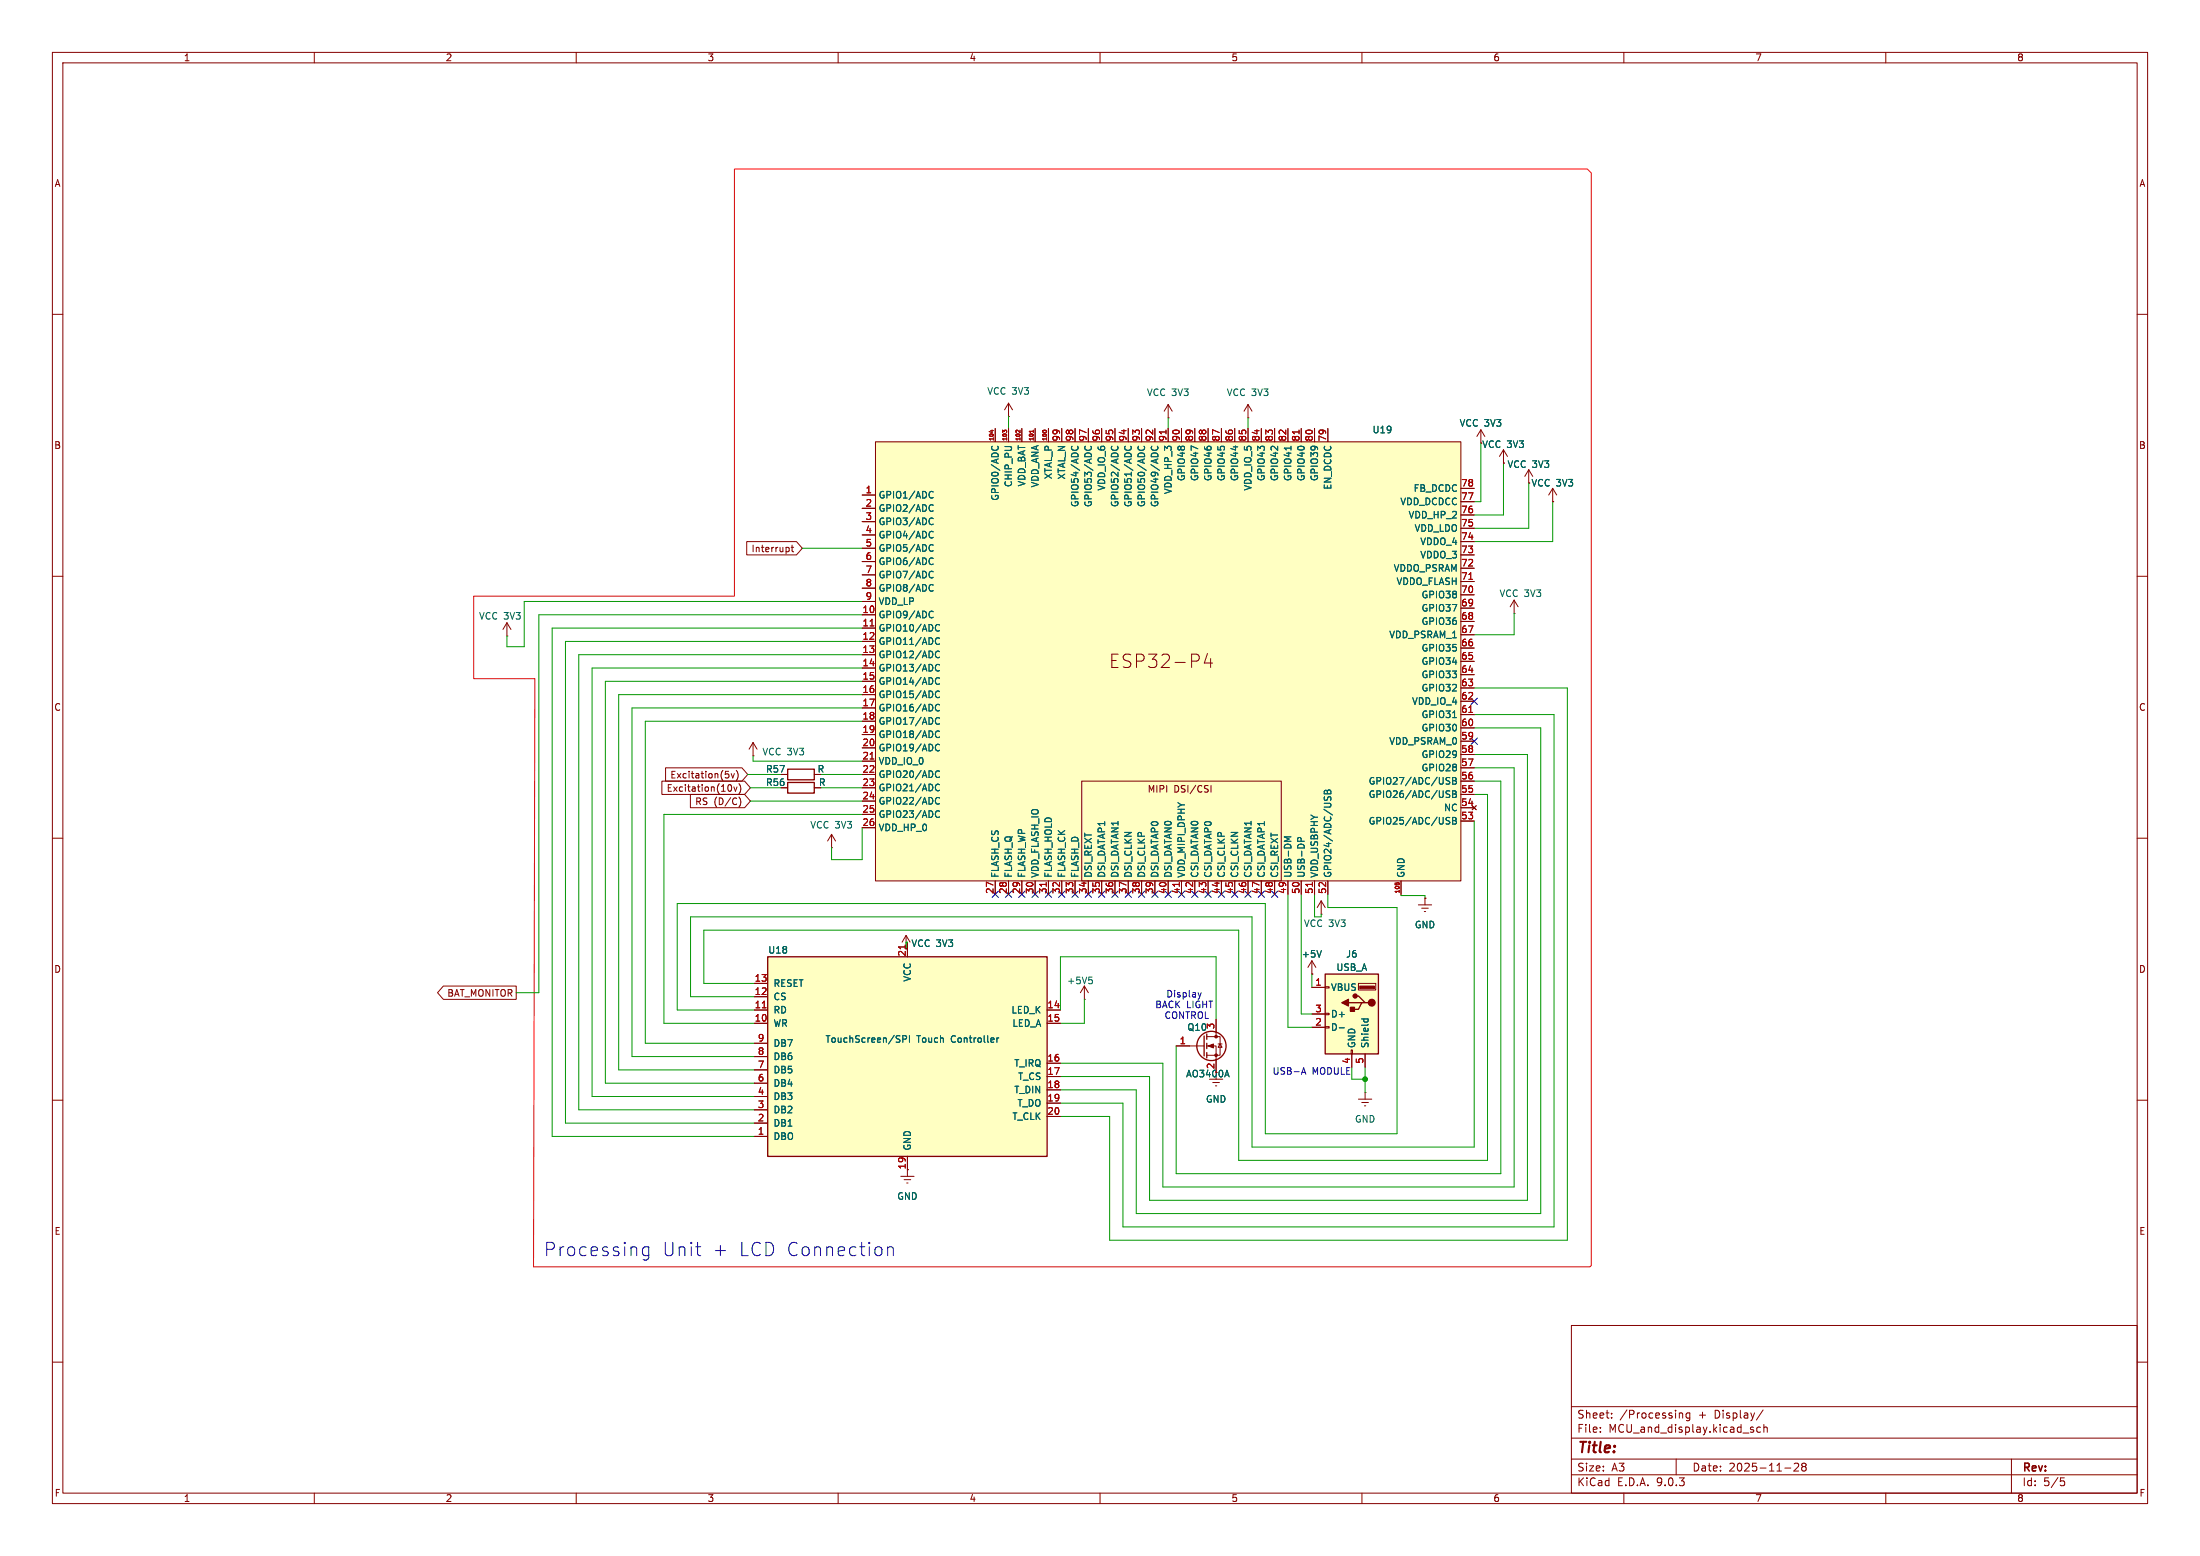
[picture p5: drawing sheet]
<svg xmlns="http://www.w3.org/2000/svg" width="420mm" height="297mm" viewBox="0 0 420 297" stroke-linecap="round" stroke-linejoin="round" font-family="sans-serif">
<g fill="none" stroke="#840000" stroke-width=".19">
<path d="M10 10h400v277h-400zM12 12h396v273h-396zM60 10v2M110 10v2M160 10v2M210 10v2M260 10v2M310 10v2M360 10v2M10 60h2M408 60h2M291.8 89.7l-.7 1.2"/>
<path d="M291.8 89.7l.8 1.2M291.8 89.7v2.5M10 110h2M408 110h2M10 160h2M408 160h2M252.2 174.5h.1M252.2 172l-.7 1.2M252.2 172l.8 1.2M252.2 172v2.5M270.8 172.7h2.5M271.4 173.4h1.3"/>
<path d="M271.9 174h.3M272 171.5h.1M272 171.5v1.2M250.4 185.9h.1M250.4 183.4l.8 1.3M250.4 183.4l-.7 1.3M250.4 183.4v2.5M10 210h2M259.3 209.8h2.6M260 210.4h1.2M260.5 211.1h.2M260.6 208.5h.1"/>
<path d="M260.6 208.5v1.3M408 210h2M300 253h108v32h-108zM10 260h2M300 278.5h108M300 274.5h108M300 268.5h108M305.5 273.2v.2M305.5 272.5v.1M307.7 270.5v.2M307.7 269.8v.1M320 278.5v3"/>
<path d="M320.7 269.8h.5v.9M322.6 269.8l-.4-.1-.3 .3 .1 .6h.6M322.6 269.7v1.2l-.3 .3-.4-.1M334.6 272.9l.2 .2-.2 .3M334.6 272.4l.1 .1M336.1 272.5l-.4-.1-.3 .3 .1 .6h.6M336.6 269.1l-1.3 1.9M336.7 272.5l.2-.1 .4 .1 .1 .9M336.7 271.9v1.5M342.5 279.4l.6-.1 .2 .1 .1 .3-1 1.1h1M344.2 279.9l-.3-.3 .3-.3 .5 .1 .1 .2-.3 .3M344.2 279.9l-.3 .3 .1 .4 .2 .2 .5-.1 .1-.2-.1-.4-.2-.2"/>
<path d="M344.2 279.9h.3M384 278.5v6.5M408 260h2M60 285v2M110 285v2M160 285v2M210 285v2M260 285v2M300 281.5h108M310 285v2M340.7 280.2h1.2M360 285v2"/>
<path d="M393.4 282.1h.7M393.5 282.7h.4l.3 .2-.2 .6-.5 .1"/>
</g>
<path d="M252.3 181.4l-.5 1.3" fill="none" stroke="#006464" stroke-width=".19"/>
<path d="M253 185.9h10.1v15.3h-10.1z" fill="#ffffc2"/>
<path d="M150.4 146.8h5v2h-5zM150.4 149.4h5v2h-5zM253 185.9h10.1v15.3h-10.1zM257.4 191.4h2.6M258.7 190.1h.6l1.3 1.3h.6M260.6 191.4h-.6l-.7 1.3h-1.2" fill="none" stroke="#840000" stroke-width=".25"/>
<g fill="#840000" stroke="#840000" stroke-width=".25">
<path d="M257.8 192.3h.8v.7h-.8z"/>
<path d="M256.2 191.4l1.2-.6v1.2z"/>
<circle cx="261.9" cy="191.4" r=".63"/>
<circle cx="258.7" cy="190.1" r=".38"/>
</g>
<path d="M259.6 188.2h2.8v.5h-2.8z" fill="#840000" stroke="#840000" stroke-width=".19"/>
<g fill="none" stroke="#840000" stroke-width=".19">
<path d="M192.5 79.5h.1M192.5 77l-.7 1.2M192.5 77l.8 1.2M192.5 77v2.5M238.3 79.8h.1M238.3 77.2l-.8 1.3M238.3 77.2l.7 1.3M238.3 77.2v2.6M282.7 82l-.8 1.3M282.7 82l.8 1.3M282.7 82v2.6M287 88.4h.1"/>
<path d="M287 85.9l-.7 1.2M287 85.9l.8 1.2M287 85.9v2.5M296.4 95.8h.1M296.4 93.2l-.7 1.3M296.4 93.2l.8 1.3M296.4 93.2v2.6M96.8 118.9l-.8 1.2M96.8 118.9l.7 1.2M96.8 118.9v2.5M96.8 121.4h.1M143.8 144.3h.1"/>
<path d="M143.8 141.7l-.8 1.3M143.8 141.7l.7 1.3M143.8 141.7v2.6M149.1 147.8h1.3M149.1 150.4h1.3M155.4 147.8h1.3M155.4 150.4h1.3M158.7 159.3l-.7 1.2M158.7 159.3l.8 1.2M158.7 159.3v2.5M158.7 161.8h.1M173 178.6l-.8 1.2"/>
<path d="M173 178.6l.7 1.2M173 178.6v2.5M207 190.8h.1M207 188.2l-.8 1.3M207 188.2l.8 1.3M207 188.2v2.6M250.4 188.5h2.6M250.4 193.5h2.6M250.4 196.1h2.6M253 188.3h.7v.3h-.7zM253 193.4h.7v.3h-.7zM253 196h.7v.2h-.7z"/>
<path d="M259.3 187.7h3.3v1.3h-3.3zM257.9 200.4h.3v.8h-.3zM258.1 201.2v2.5M260.6 201.2v2.5"/>
</g>
<path d="M207.9 186.5h.6M208.3 187l.2 .2v.3l-.2 .3M255.7 196.2h.9M259.9 194.5h1.3M260.4 194.5l-.1 .4M261.1 194.5l.1 .4" fill="none" stroke="#006464" stroke-width=".19"/>
<g fill="#e7352c">
<path d="M216.8 111.4l.4 .3a6.2 6.2 0 0 0 0 8.8 6.2 6.2 0 0 0 8.8 0l.4 .4a6.7 6.7 0 0 1-9.5 0 6.7 6.7 0 0 1-.1-9.5z"/>
<path d="M216.5 114.2l.7-.4 .8-.2a6.3 6.3 0 0 1 5.8 7.7l-.7 .3-1.1-.3a4.4 4.4 0 0 0-4.2-5.8l-.1 .4 .3 .2a4 4 0 0 1 3.5 4.3l-.1 .5a.71 .71 0 0 1-.3 .7 .71 .71 0 0 1-.8 0l-.9-.5 .3-1.1-.3-1.1-.7-.6-.7-.3a2.19 2.19 0 0 1-2-1.4 2.19 2.19 0 0 1 .5-2.4z"/>
<path d="M217.6 112l.5-.3a1.51 1.51 0 0 1 1.9-.3 9 9 0 0 1 6.5 7.4l-.9 1.2h-.8a7.2 7.2 0 0 0-7.2-7.1z"/>
<path d="M220.9 110.5a5.6 5.6 0 0 1 6.2 6.2l-.3 .1a9.7 9.7 0 0 0-6-5.9z"/>
<circle cx="218.1" cy="119.7" r=".87"/>
</g>
<path d="M167.1 84.3h111.8v83.8h-111.8z" fill="#ffffc2"/>
<g fill="none" stroke="#840000" stroke-width=".19">
<path d="M223 79.8h.1M223 77.2v2.6M223 77.2l-.8 1.3M223 77.2l.8 1.3M164.6 94.5h2.5M164.6 97h2.5M164.6 99.6h2.5M167.1 84.3h111.8v83.8h-111.8zM190 81.8v2.5M192.5 81.8v2.5M195.1 81.8v2.5M197.6 81.8v2.5"/>
<path d="M200.2 81.8v2.5M202.7 81.8v2.5M205.2 81.8v2.5M207.8 81.8v2.5M210.3 81.8v2.5M212.9 81.8v2.5M215.4 81.8v2.5M217.9 81.8v2.5M220.5 81.8v2.5M223 81.8v2.5M225.6 81.8v2.5M228.1 81.8v2.5"/>
<path d="M230.6 81.8v2.5M233.2 81.8v2.5M235.7 81.8v2.5M238.3 81.8v2.5M240.8 81.8v2.5M243.3 81.8v2.5M245.9 81.8v2.5M248.4 81.8v2.5M251 81.8v2.5M253.5 81.8v2.5M278.9 93.2h2.5M278.9 95.8h2.5"/>
<path d="M278.9 98.3h2.5M164.6 117.3h2.5M164.6 119.9h2.5M164.6 102.1h2.5M164.6 104.6h2.5M164.6 107.2h2.5M164.6 109.7h2.5M164.6 112.3h2.5M164.6 114.8h2.5M278.9 100.8h2.5M278.9 103.4h2.5M278.9 105.9h2.5"/>
<path d="M278.9 108.5h2.5M278.9 111h2.5M278.9 113.5h2.5M278.9 116.1h2.5M278.9 118.6h2.5M289.1 117.1h.1M289.1 114.6l-.8 1.2M289.1 114.6l.7 1.2M289.1 114.6v2.5M164.6 122.4h2.5M164.6 125h2.5M164.6 127.5h2.5"/>
<path d="M164.6 130h2.5M164.6 132.6h2.5M164.6 135.1h2.5M164.6 137.7h2.5M230.5 124.7l-.6 1.9h1.6M231.1 125.7v1.7M278.9 121.2h2.5M278.9 123.7h2.5M278.9 126.2h2.5M278.9 128.8h2.5M278.9 131.3h2.5M278.9 133.9h2.5"/>
<path d="M278.9 136.4h2.5M278.9 138.9h2.5M164.6 140.2h2.5M164.6 142.7h2.5M164.6 145.3h2.5M164.6 147.8h2.5M164.6 150.4h2.5M164.6 152.9h2.5M164.6 155.4h2.5M164.6 158h2.5M206.5 149.1h38.1v19h-38.1zM231.2 149.9v1.3"/>
<path d="M278.9 141.5h2.5M278.9 144h2.5M278.9 146.6h2.5M278.9 149.1h2.5M278.9 151.6h2.5M278.9 154.2h2.5M278.9 156.7h2.5M281.1 153.8l.7 .8M281.8 153.8l-.7 .8M190 168.1v2.6M192.5 168.1v2.6M195.1 168.1v2.6"/>
<path d="M197.6 168.1v2.6M200.2 168.1v2.6M202.7 168.1v2.6M205.2 168.1v2.6M207.8 168.1v2.6M210.3 168.1v2.6M212.9 168.1v2.6M215.4 168.1v2.6M217.9 168.1v2.6M220.5 168.1v2.6M223 168.1v2.6M225.6 168.1v2.6"/>
<path d="M228.1 168.1v2.6M230.6 168.1v2.6M233.2 168.1v2.6M235.7 168.1v2.6M238.3 168.1v2.6M240.8 168.1v2.6M243.3 168.1v2.6M245.9 168.1v2.6M248.4 168.1v2.6M251 168.1v2.6M253.5 168.1v2.6M267.5 168.1v2.6"/>
<path d="M172 224.5h2.5M172.6 225.2h1.3M173.1 225.8h.3M173.2 223.3v1.2"/>
</g>
<g fill="none" stroke="#006464" stroke-width=".19">
<path d="M177.8 93.8l.3 .1M177.8 96.3l.3 .2M177.8 98.9l.3 .1M178.1 94.9l-.3 .2M178.1 97.5l-.3 .1M189.4 85.2l-.1 .3M190.5 85.2l.1 .3M204.7 85.2l-.2 .3 .2 .3M205.7 85.2l.1 .3-.2 .3M207.2 85.2l-.1 .3 .2 .3M208.2 85.2l.2 .3-.2 .3M212.3 85.2l-.1 .3 .1 .3"/>
<path d="M213.3 85.2l.1 .3-.1 .3M214.8 85.2l-.1 .3 .2 .3M215.9 85.2l.1 .3-.2 .3M217.4 85.2l-.2 .3 .2 .3M218.4 85.2l.1 .3-.2 .3M219.9 85.2l-.1 .3 .2 .3M220.9 85.2l.2 .3-.2 .3M246.5 85.2v.7M177.8 116.7l.3 .1M177.8 101.4l.3 .1M177.8 104l.3 .1M177.8 106.5l.3 .1"/>
<path d="M177.8 109l.3 .2M177.8 111.6l.3 .1M178.1 117.8l-.3 .1M178.1 100l-.3 .1M178.1 102.6l-.3 .1M178.1 105.1l-.3 .1M178.1 107.6l-.3 .2M178.1 110.2l-.3 .1M178.1 112.7l-.3 .1M179.4 119.3l-.4-.1-.3 .2M178.7 120.3l.3 .2 .4-.2M178.7 122.8l.3 .2 .4-.1"/>
<path d="M178.7 125.4l.3 .1 .4-.1M178.7 127.9l.3 .2 .4-.1M178.7 130.4l.3 .2 .4-.1M178.7 133l.3 .2 .4-.2M178.7 135.5l.3 .2 .4-.1M178.7 138.1l.3 .1 .4-.1M179.4 121.9l-.4-.2-.3 .2M179.4 124.4l-.4-.1-.3 .2M179.4 126.9l-.4-.1-.3 .2M179.4 129.5l-.4-.1-.3 .1M179.4 132l-.4-.1-.3 .2M179.4 134.6l-.4-.2-.3 .2"/>
<path d="M179.4 137.1l-.4-.1-.3 .2M179.4 139.6l-.4-.1-.3 .2M277.3 137h.7M178.7 140.6l.3 .2 .4-.1M178.7 143.1l.3 .2 .4-.1M178.7 148.2l.3 .2 .4-.1M178.7 150.8l.3 .1 .4-.1M178.7 153.3l.3 .2 .4-.1M178.7 155.8l.3 .2 .4-.1M179.4 142.2l-.4-.1-.3 .1M179.4 147.3l-.4-.2-.3 .2M179.4 149.8l-.4-.1-.3 .2"/>
<path d="M179.4 152.3l-.4-.1-.3 .2M179.4 154.9l-.4-.1-.3 .1M246.5 159.7h-1.3l.9 .5-.9 .4M252.9 151l.3-.2 .2 .3 .1-.3h.3l.3 .2v.5h-1.3zM252.9 152.1l-.1 .4M253.4 152.5l.1-.3 .3-.1 .3 .2v.3M253.4 151.1v.4M276.3 148.4l.5 .1M276.3 150.9l.5 .1M276.3 149l.4 .1 .1 .3-.3 .3h-.3M276.3 151.6l.4 .1 .1 .3-.3 .2h-.3M276.3 156l.5 .1"/>
<path d="M276.3 156.6l.4 .2 .1 .3-.3 .2h-.3M277.3 148.4h.4l.3 .2-.3 .4 .3 .1v.3l-.2 .3h-.5zM277.3 150.9h.4l.3 .3-.3 .4 .3 .1v.3l-.2 .2h-.5zM277.3 156h.4l.3 .3-.3 .3 .3 .2v.3l-.2 .2h-.5zM277.3 151.6h.4M277.3 149h.4M277.3 156.6h.4M247.7 160.6v-.5l.3-.2 .3 .1 .1 .6"/>
</g>
<g fill="none" stroke="#a90000" stroke-width=".19">
<path d="M189.1 82.2h.5M189.4 82.1v.4M191.7 82.4l-.3-.3v.5M191.7 82.3l.2-.2 .3 .2M194.7 82.1v.5l-.4-.4-.3 .1M197.3 82.1v.4M197.3 82.3h-.8l.1 .1M199.1 82.2l.2-.1 .5 .1M222.6 82.1v.7M248 82.1v.7M166.1 119.5h.7M280.4 110.6h.7"/>
<path d="M280.4 136h.7M166.1 144.9h.7M199.7 168.5v.7M225.1 168.5v.7M250.5 168.5v.7M266.3 168.5v.4M266.6 168.6l.2-.1 .3 .1"/>
</g>
<path d="M146.6 182.6h53.3v38.1h-53.3z" fill="#ffffc2"/>
<g fill="none" stroke="#840000" stroke-width=".25">
<path d="M146.6 182.6h53.3v38.1h-53.3zM229.9 197.7v3.8M230.4 197.4v1M230.4 199.1v1.1M230.4 200.9v1"/>
<circle cx="231.3" cy="199.6" r="2.79"/>
</g>
<g fill="none" stroke="#840000" stroke-width=".19">
<path d="M164.6 94.5h2.5M164.6 97h2.5M164.6 99.6h2.5M190 81.8v2.5M192.5 81.8v2.5M195.1 81.8v2.5M197.6 81.8v2.5M200.2 81.8v2.5M202.7 81.8v2.5M205.2 81.8v2.5M207.8 81.8v2.5M210.3 81.8v2.5"/>
<path d="M212.9 81.8v2.5M215.4 81.8v2.5M217.9 81.8v2.5M220.5 81.8v2.5M223 81.8v2.5M225.6 81.8v2.5M228.1 81.8v2.5M230.6 81.8v2.5M233.2 81.8v2.5M235.7 81.8v2.5M238.3 81.8v2.5M240.8 81.8v2.5"/>
<path d="M243.3 81.8v2.5M245.9 81.8v2.5M248.4 81.8v2.5M251 81.8v2.5M253.5 81.8v2.5M278.9 93.2h2.5M278.9 95.8h2.5M278.9 98.3h2.5M287 88.4h.1M296.4 95.8h.1M142.6 103.4h9.5l1.1 1.2-1.1 1.3h-9.5zM150.4 104.5l.3 .2v.4l-.3 .2"/>
<path d="M151 104.5h.5M151.2 104v1.1l.3 .2M164.6 117.3h2.5M164.6 119.9h2.5M164.6 102.1h2.5M164.6 104.6h2.5M164.6 107.2h2.5M164.6 109.7h2.5M164.6 112.3h2.5M164.6 114.8h2.5M278.9 100.8h2.5M278.9 103.4h2.5"/>
<path d="M278.9 105.9h2.5M278.9 108.5h2.5M278.9 111h2.5M278.9 113.5h2.5M278.9 116.1h2.5M278.9 118.6h2.5M164.6 122.4h2.5M164.6 125h2.5M164.6 127.5h2.5M164.6 130h2.5M164.6 132.6h2.5M164.6 135.1h2.5"/>
<path d="M164.6 137.7h2.5M278.9 121.2h2.5M278.9 123.7h2.5M278.9 126.2h2.5M278.9 128.8h2.5M278.9 131.3h2.5M278.9 133.9h2.5M278.9 136.4h2.5M278.9 138.9h2.5M126.4 149.1h15.7l1.2 1.3-1.2 1.2h-15.7zM127.1 146.6h14.5l1.1 1.2-1.1 1.3h-14.5zM131.8 151.6h10.3l1.2 1.3-1.2 1.3h-10.3z"/>
<path d="M138.5 147.2h.6M139 147.8l.2 .2-.2 .4M139.2 149.8a.68 .68 0 0 1 .5 .6 .68 .68 0 0 1-.5 .6M139.6 147.7l.3 .8 .3-.8M140.1 150.2l.3 .8 .3-.8M140.6 147a1.46 1.46 0 0 1 0 2M141.1 149.6a1.46 1.46 0 0 1 0 1.9M141.1 152.1a1.46 1.46 0 0 1 0 2M149.1 147.8h1.3M149.1 150.4h1.3M155.4 147.8h1.3M155.4 150.4h1.3"/>
<path d="M164.6 140.2h2.5M164.6 142.7h2.5M164.6 145.3h2.5M164.6 147.8h2.5M164.6 150.4h2.5M164.6 152.9h2.5M164.6 155.4h2.5M164.6 158h2.5M278.9 141.5h2.5M278.9 144h2.5M278.9 146.6h2.5M278.9 149.1h2.5"/>
<path d="M278.9 151.6h2.5M278.9 154.2h2.5M278.9 156.7h2.5M281.1 153.8l.7 .8M281.8 153.8l-.7 .8M190 168.1v2.6M192.5 168.1v2.6M195.1 168.1v2.6M197.6 168.1v2.6M200.2 168.1v2.6M202.7 168.1v2.6M205.2 168.1v2.6"/>
<path d="M207.8 168.1v2.6M210.3 168.1v2.6M212.9 168.1v2.6M215.4 168.1v2.6M217.9 168.1v2.6M220.5 168.1v2.6M223 168.1v2.6M225.6 168.1v2.6M228.1 168.1v2.6M230.6 168.1v2.6M233.2 168.1v2.6M235.7 168.1v2.6"/>
<path d="M238.3 168.1v2.6M240.8 168.1v2.6M243.3 168.1v2.6M245.9 168.1v2.6M248.4 168.1v2.6M251 168.1v2.6M253.5 168.1v2.6M267.5 168.1v2.6M272 171.5h.1M84.6 188.2h14v2.6h-14l-1.1-1.3zM144 199.1h2.6M144 195.3h2.6"/>
<path d="M144 192.8h2.6M144 190.2h2.6M144 187.7h2.6M173.2 180.1v2.5M199.9 195.3h2.5M199.9 192.8h2.5M224.5 199.6h5.4M230.4 197.9h2.5v3.5h-2.5M230.4 199.6h1.8v5.1M232.2 194.6v3.3M232.5 199.3h.8M232.9 199.3l.4 .6h-.8z"/>
<path d="M250.4 185.9h.1M250.4 188.5h2.6M250.4 193.5h2.6M250.4 196.1h2.6M144 216.9h2.6M144 214.4h2.6M144 211.8h2.6M144 209.3h2.6M144 206.8h2.6M144 204.2h2.6M144 201.7h2.6M199.9 213.1h2.5"/>
<path d="M199.9 210.6h2.5M199.9 208h2.5M199.9 205.5h2.5M199.9 202.9h2.5M231.5 206.6h1.3M232 207.3h.3M258.1 201.2v2.5M260.6 201.2v2.5M173.2 220.7v2.6"/>
</g>
<g fill="none" stroke="#a90000" stroke-width=".19">
<path d="M189.1 82.2h.5M189.4 82.1v.4M191.7 82.4l-.3-.3v.5M191.7 82.3l.2-.2 .3 .2M194.7 82.1v.5l-.4-.4-.3 .1M197.3 82.1v.4M197.3 82.3h-.8l.1 .1M199.1 82.2l.2-.1 .5 .1M222.6 82.1v.7M248 82.1v.7M166.1 119.5h.7M280.4 110.6h.7"/>
<path d="M280.4 136h.7M166.1 144.9h.7M199.7 168.5v.7M225.1 168.5v.7M250.5 168.5v.7M266.3 168.5v.4M266.6 168.6l.2-.1 .3 .1M145.5 192.4h.8M172.8 180.4v.7"/>
</g>
<g fill="none" stroke="#006464" stroke-width=".19">
<path d="M177.8 93.8l.3 .1M177.8 96.3l.3 .2M177.8 98.9l.3 .1M178.1 94.9l-.3 .2M178.1 97.5l-.3 .1M189.4 85.2l-.1 .3M190.5 85.2l.1 .3M204.7 85.2l-.2 .3 .2 .3M205.7 85.2l.1 .3-.2 .3M207.2 85.2l-.1 .3 .2 .3M208.2 85.2l.2 .3-.2 .3M212.3 85.2l-.1 .3 .1 .3"/>
<path d="M213.3 85.2l.1 .3-.1 .3M214.8 85.2l-.1 .3 .2 .3M215.9 85.2l.1 .3-.2 .3M217.4 85.2l-.2 .3 .2 .3M218.4 85.2l.1 .3-.2 .3M219.9 85.2l-.1 .3 .2 .3M220.9 85.2l.2 .3-.2 .3M246.5 85.2v.7M177.8 116.7l.3 .1M177.8 101.4l.3 .1M177.8 104l.3 .1M177.8 106.5l.3 .1"/>
<path d="M177.8 109l.3 .2M177.8 111.6l.3 .1M178.1 117.8l-.3 .1M178.1 100l-.3 .1M178.1 102.6l-.3 .1M178.1 105.1l-.3 .1M178.1 107.6l-.3 .2M178.1 110.2l-.3 .1M178.1 112.7l-.3 .1M179.4 119.3l-.4-.1-.3 .2M178.7 120.3l.3 .2 .4-.2M178.7 122.8l.3 .2 .4-.1"/>
<path d="M178.7 125.4l.3 .1 .4-.1M178.7 127.9l.3 .2 .4-.1M178.7 130.4l.3 .2 .4-.1M178.7 133l.3 .2 .4-.2M178.7 135.5l.3 .2 .4-.1M178.7 138.1l.3 .1 .4-.1M179.4 121.9l-.4-.2-.3 .2M179.4 124.4l-.4-.1-.3 .2M179.4 126.9l-.4-.1-.3 .2M179.4 129.5l-.4-.1-.3 .1M179.4 132l-.4-.1-.3 .2M179.4 134.6l-.4-.2-.3 .2"/>
<path d="M179.4 137.1l-.4-.1-.3 .2M179.4 139.6l-.4-.1-.3 .2M277.3 137h.7M178.7 140.6l.3 .2 .4-.1M178.7 143.1l.3 .2 .4-.1M178.7 148.2l.3 .2 .4-.1M178.7 150.8l.3 .1 .4-.1M178.7 153.3l.3 .2 .4-.1M178.7 155.8l.3 .2 .4-.1M179.4 142.2l-.4-.1-.3 .1M179.4 147.3l-.4-.2-.3 .2M179.4 149.8l-.4-.1-.3 .2"/>
<path d="M179.4 152.3l-.4-.1-.3 .2M179.4 154.9l-.4-.1-.3 .1M246.5 159.7h-1.3l.9 .5-.9 .4M252.9 151l.3-.2 .2 .3 .1-.3h.3l.3 .2v.5h-1.3zM252.9 152.1l-.1 .4M253.4 152.5l.1-.3 .3-.1 .3 .2v.3M253.4 151.1v.4M276.3 148.4l.5 .1M276.3 150.9l.5 .1M276.3 149l.4 .1 .1 .3-.3 .3h-.3M276.3 151.6l.4 .1 .1 .3-.3 .2h-.3M276.3 156l.5 .1"/>
<path d="M276.3 156.6l.4 .2 .1 .3-.3 .2h-.3M277.3 148.4h.4l.3 .2-.3 .4 .3 .1v.3l-.2 .3h-.5zM277.3 150.9h.4l.3 .3-.3 .4 .3 .1v.3l-.2 .2h-.5zM277.3 156h.4l.3 .3-.3 .3 .3 .2v.3l-.2 .2h-.5zM277.3 151.6h.4M277.3 149h.4M277.3 156.6h.4M247.7 160.6v-.5l.3-.2 .3 .1 .1 .6M172.3 198.3h.7l.1-.2-.1-.3-.7-.1v1.3M173.6 197.7v1.3M190.3 198.1v.9M190.7 198.1l-.4 .2"/>
<path d="M252.3 181.4l-.5 1.3M255.7 196.2h.9M259.9 194.5h1.3M260.4 194.5l-.1 .4M261.1 194.5l.1 .4M234.2 204.3l.4 1.3"/>
</g>
<g fill="#840000" stroke="#840000" stroke-width=".19">
<path d="M230.6 199.6l1-.3v.7z"/>
<circle cx="232.2" cy="197.9" r=".25"/>
<circle cx="232.2" cy="201.4" r=".25"/>
</g>
<path d="M140.2 32.3h162.8l.8 .7v208.6l-.3 .2h-201.6l.2-112.3h-11.7v-15.7h49.8z" fill="none" stroke="#f00" stroke-width=".19"/>
<g fill="none" stroke="#009600" stroke-width=".19">
<path d="M192.5 79.5v2.3M223 79.8v2M238.3 79.8v2M282.7 84.6v11.2h-1.3M287 88.4v9.9h-5.6M291.8 92.2v8.6h-10.4M296.4 95.8v7.6h-15M153.2 104.6h11.4M164.6 117.3h-61.7v72.2h-4.3M164.6 114.8h-64.5v8.6h-3.3v-2M164.6 119.9h-59.2v97h38.6M289.1 117.1v4.1h-7.7"/>
<path d="M164.6 130h-49v76.8h28.4M164.6 137.7h-41.4v61.4h20.8M164.6 125h-54.1v86.8h33.5M164.6 132.6h-46.5v71.6h25.9M164.6 127.5h-51.6v81.8h31M164.6 135.1h-44v66.6h23.4M164.6 122.4h-56.7v92h36.1M281.4 138.9h12.7v92.7h-77.2v-23.6h-14.5M281.4 136.4h15.3v97.8h-82.3v-23.6h-12M281.4 131.3h17.8v105.4h-87.4v-23.6h-9.4M142.7 147.8h6.4M143.3 150.4h5.8"/>
<path d="M143.3 152.9h21.3M143.8 144.3v1h20.8M156.7 147.8h7.9M156.7 150.4h7.9M164.6 155.4h-37.9v39.9h17.3M164.6 158v6.1h-5.9v-2.3M281.4 156.7v62.2h-42.4v-43.9h-107.2v15.2h12.2M281.4 151.6h2.6v69.9h-47.5v-44h-102.1v10.2h9.6M281.4 144h10.2v85.1h-72.1v-23.6h-17.1M281.4 146.6h7.7v80h-67.1v-23.7h-19.6M281.4 149.1h5.1v74.9h-62v-24.4M245.9 170.7v25.4h4.5"/>
<path d="M248.4 170.7v22.8h2M251 170.7v4.3h1.2v-.5M253.5 170.7v2.5h13.2v43.2h-25.1v-43.9h-112.3v20.3h14.7M267.5 170.7v.2h4.5v.6M173.2 180.1v-.3h-.2v1.3M202.4 192.8v-10.2h29.8v12M207 190.8v4.5h-4.6M250.4 185.9v2.6M258.1 203.7v2.3h2.5M260.6 203.7v4.8"/>
</g>
<g fill="none" stroke="#000084" stroke-width=".19">
<path d="M280.8 133.2l1.2 1.3M282 133.2l-1.2 1.3M280.8 140.9l1.2 1.2M282 140.9l-1.2 1.2M189.4 170.1l1.2 1.2M190.6 170.1l-1.2 1.2M191.9 170.1l1.2 1.2M193.1 170.1l-1.2 1.2M194.5 170.1l1.2 1.2M195.7 170.1l-1.2 1.2M197 170.1l1.2 1.2M198.2 170.1l-1.2 1.2"/>
<path d="M199.5 170.1l1.3 1.2M200.8 170.1l-1.3 1.2M202.1 170.1l1.2 1.2M203.3 170.1l-1.2 1.2M204.6 170.1l1.2 1.2M205.8 170.1l-1.2 1.2M207.2 170.1l1.2 1.2M208.4 170.1l-1.2 1.2M209.7 170.1l1.2 1.2M210.9 170.1l-1.2 1.2M212.2 170.1l1.3 1.2M213.5 170.1l-1.3 1.2"/>
<path d="M214.8 170.1l1.2 1.2M216 170.1l-1.2 1.2M217.3 170.1l1.2 1.2M218.5 170.1l-1.2 1.2M219.9 170.1l1.2 1.2M221.1 170.1l-1.2 1.2M222.4 170.1l1.2 1.2M223.6 170.1l-1.2 1.2M224.9 170.1l1.3 1.2M226.2 170.1l-1.3 1.2M227.5 170.1l1.2 1.2M228.7 170.1l-1.2 1.2"/>
<path d="M230 170.1l1.2 1.2M231.2 170.1l-1.2 1.2M232.6 170.1l1.2 1.2M233.8 170.1l-1.2 1.2M235.1 170.1l1.2 1.2M236.3 170.1l-1.2 1.2M237.6 170.1l1.3 1.2M238.9 170.1l-1.3 1.2M240.2 170.1l1.2 1.2M241.4 170.1l-1.2 1.2M242.7 170.1l1.2 1.2M243.9 170.1l-1.2 1.2"/>
</g>
<path d="M228.7 189.5l.3 .8M229 190.3l-.1 .3M229.3 189.5l-.3 .8M248.4 205.1l.5-1.3 .4 1.3M248.6 204.7h.6M123.9 238v2a.69 .69 0 0 1-1.1 .4M123.9 238.1l-.8-.1-.5 .5v.7l.3 .4 .2 .1 .8-.1M169.5 238.2a.63 .63 0 0 1 1 .1v1.4M169.5 238v1.7" fill="none" stroke="#0000c2" stroke-width=".19"/>
<circle cx="260.6" cy="206" r=".46" fill="#009600" stroke="#009600" stroke-width=".19"/>
<text font-size="3.5" fill="#840000" x="211.7" y="127.7">ESP32-P4</text>
<g font-size="3.5" fill="#0000c2">
<text x="103.8" y="240">Processing</text>
<text x="126.4" y="240">Unit</text>
<text x="135.9" y="240">+</text>
<text x="140.9" y="240">LCD Connection</text>
</g>
<text font-size="2.8" fill="#840000" x="301" y="277.9">Title:</text>
<g font-size="2.1" fill="#840000">
<text x="301" y="273.7">File:</text>
<text x="301" y="271">Sheet:</text>
<text x="307.1" y="273.7">MCU_and_display.kicad_sch</text>
<text x="309.2" y="271">/Processing</text>
<text x="324.3" y="271">+</text>
<text x="327.5" y="271">Display/</text>
<text x="301" y="281.1">Size:</text>
<text x="307.6" y="281.1">A3</text>
<text x="323" y="281.1">Date:</text>
<text x="330" y="281.1">2025-11-28</text>
<text x="386" y="281.3">Rev:</text>
<text x="301" y="283.9">KiCad</text>
<text x="308.7" y="283.9">E.D.A.</text>
<text x="316.3" y="283.9">9.0.3</text>
<text x="386" y="283.9">Id:</text>
<text x="390.1" y="283.9">5/5</text>
</g>
<g font-size="1.8" fill="#840000">
<text x="35" y="11.9">1</text>
<text x="85" y="11.9">2</text>
<text x="135" y="11.9">3</text>
<text x="185" y="11.9">4</text>
<text x="235" y="11.9">5</text>
<text x="285" y="11.9">6</text>
<text x="335" y="11.9">7</text>
<text x="385" y="11.9">8</text>
<text x="10.3" y="35.9">A</text>
<text x="408.3" y="35.9">A</text>
<text x="10.3" y="85.9">B</text>
<text x="282.9" y="85.7">VCC 3V3</text>
<text x="408.2" y="85.9">B</text>
<text x="143.4" y="105.6">Interrupt</text>
<text x="10.3" y="135.9">C</text>
<text x="408.2" y="135.9">C</text>
<text x="127.9" y="148.8">Excitation(5v)</text>
<text x="127.2" y="151.3">Excitation(10v)</text>
<text x="132.6" y="153.9">RS (D/C)</text>
<text x="219" y="151.5">MIPI</text>
<text x="224.1" y="151.5">DSI/CSI</text>
<text x="10.3" y="185.9">D</text>
<text x="173" y="182.7" transform="rotate(-90 173 182.7)">21</text>
<text x="408.2" y="185.9">D</text>
<text x="85.3" y="190.4">BAT_MONITOR</text>
<text x="231.9" y="204.2" transform="rotate(-90 231.9 204.2)">2</text>
<text x="10.3" y="235.9">E</text>
<text x="408.3" y="235.9">E</text>
<text x="10.3" y="285.9">F</text>
<text x="35" y="286.9">1</text>
<text x="85" y="286.9">2</text>
<text x="135" y="286.9">3</text>
<text x="185" y="286.9">4</text>
<text x="235" y="286.9">5</text>
<text x="285" y="286.9">6</text>
<text x="335" y="286.9">7</text>
<text x="385" y="286.9">8</text>
<text x="408.3" y="285.9">F</text>
</g>
<g font-size="1.8" fill="#006464">
<text x="188.4" y="75.5">VCC 3V3</text>
<text x="218.9" y="75.8">VCC 3V3</text>
<text x="234.1" y="75.8">VCC 3V3</text>
<text x="261.9" y="82.9">U19</text>
<text x="278.5" y="81.6">VCC 3V3</text>
<text x="287.7" y="89.5">VCC 3V3</text>
<text x="167.6" y="95.4">GPIO1/ADC</text>
<text x="190.9" y="95.7" transform="rotate(-90 190.9 95.7)">GPIO0/ADC</text>
<text x="193.4" y="93.1" transform="rotate(-90 193.4 93.1)">CHIP_PU</text>
<text x="195.9" y="93" transform="rotate(-90 195.9 93)">VDD_BAT</text>
<text x="198.5" y="93.1" transform="rotate(-90 198.5 93.1)">VDD_ANA</text>
<text x="201" y="91.6" transform="rotate(-90 201 91.6)">XTAL_P</text>
<text x="203.6" y="91.6" transform="rotate(-90 203.6 91.6)">XTAL_N</text>
<text x="211.2" y="93.7" transform="rotate(-90 211.2 93.7)">VDD_IO_6</text>
<text x="223.9" y="94.4" transform="rotate(-90 223.9 94.4)">VDD_HP_3</text>
<text x="226.4" y="91.9" transform="rotate(-90 226.4 91.9)">GPIO48</text>
<text x="229" y="91.9" transform="rotate(-90 229 91.9)">GPIO47</text>
<text x="231.5" y="91.9" transform="rotate(-90 231.5 91.9)">GPIO46</text>
<text x="234" y="91.9" transform="rotate(-90 234 91.9)">GPIO45</text>
<text x="236.6" y="91.9" transform="rotate(-90 236.6 91.9)">GPIO44</text>
<text x="239.1" y="93.7" transform="rotate(-90 239.1 93.7)">VDD_IO_5</text>
<text x="241.7" y="91.9" transform="rotate(-90 241.7 91.9)">GPIO43</text>
<text x="244.2" y="91.9" transform="rotate(-90 244.2 91.9)">GPIO42</text>
<text x="246.7" y="91.9" transform="rotate(-90 246.7 91.9)">GPIO41</text>
<text x="249.3" y="91.9" transform="rotate(-90 249.3 91.9)">GPIO40</text>
<text x="251.8" y="91.9" transform="rotate(-90 251.8 91.9)">GPIO39</text>
<text x="254.4" y="93.6" transform="rotate(-90 254.4 93.6)">EN_DCDC</text>
<text x="269.8" y="94.1">FB_DCDC</text>
<text x="292.3" y="93.1">VCC 3V3</text>
<text x="167.6" y="97.9">GPIO2/ADC</text>
<text x="167.6" y="100.4">GPIO3/ADC</text>
<text x="206.1" y="96.9" transform="rotate(-90 206.1 96.9)">GPIO54/ADC</text>
<text x="208.6" y="96.9" transform="rotate(-90 208.6 96.9)">GPIO53/ADC</text>
<text x="213.7" y="96.9" transform="rotate(-90 213.7 96.9)">GPIO52/ADC</text>
<text x="216.3" y="96.9" transform="rotate(-90 216.3 96.9)">GPIO51/ADC</text>
<text x="218.8" y="96.9" transform="rotate(-90 218.8 96.9)">GPIO50/ADC</text>
<text x="221.3" y="96.9" transform="rotate(-90 221.3 96.9)">GPIO49/ADC</text>
<text x="267.2" y="96.6">VDD_DCDCC</text>
<text x="268.8" y="99.2">VDD_HP_2</text>
<text x="270" y="101.7">VDD_LDO</text>
<text x="167.6" y="103">GPIO4/ADC</text>
<text x="167.6" y="105.5">GPIO5/ADC</text>
<text x="271" y="104.2">VDDO_4</text>
<text x="271" y="106.8">VDDO_3</text>
<text x="167.6" y="108.1">GPIO6/ADC</text>
<text x="167.6" y="110.6">GPIO7/ADC</text>
<text x="167.6" y="113.1">GPIO8/ADC</text>
<text x="266" y="109.3">VDDO_PSRAM</text>
<text x="266.5" y="111.9">VDDO_FLASH</text>
<text x="91.4" y="118.5">VCC 3V3</text>
<text x="167.6" y="118.2">GPIO9/ADC</text>
<text x="167.6" y="115.7">VDD_LP</text>
<text x="271.3" y="114.4">GPIO38</text>
<text x="271.3" y="116.9">GPIO37</text>
<text x="271.3" y="119.5">GPIO36</text>
<text x="286.2" y="114.1">VCC 3V3</text>
<text x="167.6" y="120.8">GPIO10/ADC</text>
<text x="167.6" y="123.3">GPIO11/ADC</text>
<text x="167.6" y="125.8">GPIO12/ADC</text>
<text x="265.1" y="122">VDD_PSRAM_1</text>
<text x="271.3" y="124.6">GPIO35</text>
<text x="167.6" y="128.4">GPIO13/ADC</text>
<text x="167.6" y="130.9">GPIO14/ADC</text>
<text x="271.3" y="127.1">GPIO34</text>
<text x="271.3" y="129.6">GPIO33</text>
<text x="167.6" y="133.5">GPIO15/ADC</text>
<text x="167.6" y="136">GPIO16/ADC</text>
<text x="269.5" y="134.7">VDD_IO_4</text>
<text x="271.3" y="132.2">GPIO32</text>
<text x="271.3" y="137.3">GPIO31</text>
<text x="167.6" y="138.5">GPIO17/ADC</text>
<text x="167.6" y="141.1">GPIO18/ADC</text>
<text x="167.6" y="143.6">GPIO19/ADC</text>
<text x="265.1" y="142.3">VDD_PSRAM_0</text>
<text x="271.3" y="139.8">GPIO30</text>
<text x="145.5" y="144.4">VCC 3V3</text>
<text x="146.1" y="147.7">R57</text>
<text x="156" y="147.7">R</text>
<text x="167.6" y="146.2">VDD_IO_0</text>
<text x="167.6" y="148.7">GPIO20/ADC</text>
<text x="261.2" y="150">GPIO27/ADC/USB</text>
<text x="271.3" y="144.9">GPIO29</text>
<text x="271.3" y="147.4">GPIO28</text>
<text x="146.1" y="150.2">R56</text>
<text x="156.2" y="150.2">R</text>
<text x="167.6" y="151.2">GPIO21/ADC</text>
<text x="167.6" y="153.8">GPIO22/ADC</text>
<text x="261.2" y="152.5">GPIO26/ADC/USB</text>
<text x="275.6" y="155">NC</text>
<text x="154.6" y="158.3">VCC 3V3</text>
<text x="167.6" y="156.3">GPIO23/ADC</text>
<text x="167.6" y="158.9">VDD_HP_0</text>
<text x="261.2" y="157.6">GPIO25/ADC/USB</text>
<text x="190.9" y="167.6" transform="rotate(-90 190.9 167.6)">FLASH_CS</text>
<text x="193.4" y="167.6" transform="rotate(-90 193.4 167.6)">FLASH_Q</text>
<text x="195.9" y="167.6" transform="rotate(-90 195.9 167.6)">FLASH_WP</text>
<text x="198.5" y="167.6" transform="rotate(-90 198.5 167.6)">VDD_FLASH_IO</text>
<text x="201" y="167.6" transform="rotate(-90 201 167.6)">FLASH_HOLD</text>
<text x="203.6" y="167.6" transform="rotate(-90 203.6 167.6)">FLASH_CK</text>
<text x="206.1" y="167.6" transform="rotate(-90 206.1 167.6)">FLASH_D</text>
<text x="208.6" y="167.6" transform="rotate(-90 208.6 167.6)">DSI_REXT</text>
<text x="211.2" y="167.6" transform="rotate(-90 211.2 167.6)">DSI_DATAP1</text>
<text x="213.7" y="167.6" transform="rotate(-90 213.7 167.6)">DSI_DATAN1</text>
<text x="216.3" y="167.6" transform="rotate(-90 216.3 167.6)">DSI_CLKN</text>
<text x="218.8" y="167.6" transform="rotate(-90 218.8 167.6)">DSI_CLKP</text>
<text x="221.3" y="167.6" transform="rotate(-90 221.3 167.6)">DSI_DATAP0</text>
<text x="223.9" y="167.6" transform="rotate(-90 223.9 167.6)">DSI_DATAN0</text>
<text x="226.4" y="167.6" transform="rotate(-90 226.4 167.6)">VDD_MIPI_DPHY</text>
<text x="229" y="167.6" transform="rotate(-90 229 167.6)">CSI_DATAN0</text>
<text x="231.5" y="167.6" transform="rotate(-90 231.5 167.6)">CSI_DATAP0</text>
<text x="234" y="167.6" transform="rotate(-90 234 167.6)">CSI_CLKP</text>
<text x="236.6" y="167.6" transform="rotate(-90 236.6 167.6)">CSI_CLKN</text>
<text x="239.1" y="167.6" transform="rotate(-90 239.1 167.6)">CSI_DATAN1</text>
<text x="241.7" y="167.6" transform="rotate(-90 241.7 167.6)">CSI_DATAP1</text>
<text x="244.2" y="167.6" transform="rotate(-90 244.2 167.6)">CSI_REXT</text>
<text x="246.7" y="167.6" transform="rotate(-90 246.7 167.6)">USB-DM</text>
<text x="249.3" y="167.6" transform="rotate(-90 249.3 167.6)">USB-DP</text>
<text x="251.8" y="167.6" transform="rotate(-90 251.8 167.6)">VDD_USBPHY</text>
<text x="254.4" y="167.6" transform="rotate(-90 254.4 167.6)">GPIO24/ADC/USB</text>
<text x="268.3" y="167.6" transform="rotate(-90 268.3 167.6)">GND</text>
<text x="248.8" y="177.1">VCC 3V3</text>
<text x="270" y="177.4">GND</text>
<text x="146.6" y="182.2">U18</text>
<text x="173.9" y="180.9">VCC 3V3</text>
<text x="248.4" y="183">+5V</text>
<text x="255" y="185.5">USB_A</text>
<text x="256.9" y="183">J6</text>
<text x="147.6" y="191.1">CS</text>
<text x="147.6" y="188.6">RESET</text>
<text x="174.1" y="187.5" transform="rotate(-90 174.1 187.5)">VCC</text>
<text x="203.6" y="188.1">+5V5</text>
<text x="254" y="189.3">VBUS</text>
<text x="147.6" y="196.2">WR</text>
<text x="147.6" y="193.6">RD</text>
<text x="193" y="193.6">LED_K</text>
<text x="193.2" y="196.2">LED_A</text>
<text x="226.6" y="197">Q10</text>
<text x="254" y="194.4">D+</text>
<text x="254" y="197">D-</text>
<text x="147.6" y="202.5">DB6</text>
<text x="147.6" y="200">DB7</text>
<text x="157.5" y="199.2">TouchScreen/SPI</text>
<text x="175" y="199.2">Touch</text>
<text x="181.7" y="199.2">Controller</text>
<text x="193.5" y="203.8">T_IRQ</text>
<text x="258.9" y="200.2" transform="rotate(-90 258.9 200.2)">GND</text>
<text x="261.5" y="200.2" transform="rotate(-90 261.5 200.2)">Shield</text>
<text x="147.6" y="207.6">DB4</text>
<text x="147.6" y="205.1">DB5</text>
<text x="193.5" y="208.9">T_DIN</text>
<text x="194.3" y="206.3">T_CS</text>
<text x="226.3" y="205.8">AO3400A</text>
<text x="147.6" y="215.2">DB1</text>
<text x="147.6" y="212.7">DB2</text>
<text x="147.6" y="210.2">DB3</text>
<text x="193.2" y="214">T_CLK</text>
<text x="194.1" y="211.4">T_DO</text>
<text x="230.1" y="210.7">GND</text>
<text x="258.6" y="214.5">GND</text>
<text x="147.6" y="217.8">DBO</text>
<text x="174.1" y="219.7" transform="rotate(-90 174.1 219.7)">GND</text>
<text x="171.2" y="229.2">GND</text>
</g>
<g font-size="1.8" fill="#a90000">
<text x="202.4" y="84.4" transform="rotate(-90 202.4 84.4)">99</text>
<text x="205" y="84.4" transform="rotate(-90 205 84.4)">98</text>
<text x="207.5" y="84.4" transform="rotate(-90 207.5 84.4)">97</text>
<text x="210.1" y="84.4" transform="rotate(-90 210.1 84.4)">96</text>
<text x="212.6" y="84.4" transform="rotate(-90 212.6 84.4)">95</text>
<text x="215.1" y="84.4" transform="rotate(-90 215.1 84.4)">94</text>
<text x="217.7" y="84.4" transform="rotate(-90 217.7 84.4)">93</text>
<text x="220.2" y="84.4" transform="rotate(-90 220.2 84.4)">92</text>
<text x="222.8" y="84.4" transform="rotate(-90 222.8 84.4)">91</text>
<text x="225.3" y="84.4" transform="rotate(-90 225.3 84.4)">90</text>
<text x="227.8" y="84.4" transform="rotate(-90 227.8 84.4)">89</text>
<text x="230.4" y="84.4" transform="rotate(-90 230.4 84.4)">88</text>
<text x="232.9" y="84.4" transform="rotate(-90 232.9 84.4)">87</text>
<text x="235.5" y="84.4" transform="rotate(-90 235.5 84.4)">86</text>
<text x="238" y="84.4" transform="rotate(-90 238 84.4)">85</text>
<text x="240.5" y="84.4" transform="rotate(-90 240.5 84.4)">84</text>
<text x="243.1" y="84.4" transform="rotate(-90 243.1 84.4)">83</text>
<text x="245.6" y="84.4" transform="rotate(-90 245.6 84.4)">82</text>
<text x="248.2" y="84.4" transform="rotate(-90 248.2 84.4)">81</text>
<text x="250.7" y="84.4" transform="rotate(-90 250.7 84.4)">80</text>
<text x="253.2" y="84.4" transform="rotate(-90 253.2 84.4)">79</text>
<text x="165.2" y="94.2">1</text>
<text x="278.9" y="93">78</text>
<text x="278.9" y="95.5">77</text>
<text x="165.2" y="96.8">2</text>
<text x="165.2" y="99.3">3</text>
<text x="165.2" y="101.9">4</text>
<text x="278.9" y="98">76</text>
<text x="278.9" y="100.6">75</text>
<text x="165.2" y="104.4">5</text>
<text x="165.2" y="106.9">6</text>
<text x="278.9" y="103.1">74</text>
<text x="278.9" y="105.7">73</text>
<text x="165.2" y="109.5">7</text>
<text x="165.2" y="112">8</text>
<text x="278.9" y="108.2">72</text>
<text x="278.9" y="110.7">71</text>
<text x="278.9" y="113.3">70</text>
<text x="164.6" y="117.1">10</text>
<text x="164.6" y="119.6">11</text>
<text x="165.2" y="114.6">9</text>
<text x="278.9" y="115.8">69</text>
<text x="278.9" y="118.4">68</text>
<text x="164.6" y="122.2">12</text>
<text x="164.6" y="124.7">13</text>
<text x="278.9" y="120.9">67</text>
<text x="278.9" y="123.4">66</text>
<text x="278.9" y="126">65</text>
<text x="164.6" y="127.3">14</text>
<text x="164.6" y="129.8">15</text>
<text x="278.9" y="128.5">64</text>
<text x="278.9" y="131.1">63</text>
<text x="164.6" y="132.3">16</text>
<text x="164.6" y="134.9">17</text>
<text x="164.6" y="137.4">18</text>
<text x="278.9" y="133.6">62</text>
<text x="278.9" y="136.1">61</text>
<text x="164.6" y="140">19</text>
<text x="164.6" y="142.5">20</text>
<text x="278.9" y="138.7">60</text>
<text x="278.9" y="141.2">59</text>
<text x="278.9" y="143.8">58</text>
<text x="164.6" y="145">21</text>
<text x="164.6" y="147.6">22</text>
<text x="278.9" y="146.3">57</text>
<text x="278.9" y="148.8">56</text>
<text x="164.6" y="150.1">23</text>
<text x="164.6" y="152.7">24</text>
<text x="164.6" y="155.2">25</text>
<text x="278.9" y="151.4">55</text>
<text x="278.9" y="153.9">54</text>
<text x="164.6" y="157.7">26</text>
<text x="278.9" y="156.5">53</text>
<text x="189.7" y="170.7" transform="rotate(-90 189.7 170.7)">27</text>
<text x="192.3" y="170.7" transform="rotate(-90 192.3 170.7)">28</text>
<text x="194.8" y="170.7" transform="rotate(-90 194.8 170.7)">29</text>
<text x="197.4" y="170.7" transform="rotate(-90 197.4 170.7)">30</text>
<text x="199.9" y="170.7" transform="rotate(-90 199.9 170.7)">31</text>
<text x="202.4" y="170.7" transform="rotate(-90 202.4 170.7)">32</text>
<text x="205" y="170.7" transform="rotate(-90 205 170.7)">33</text>
<text x="207.5" y="170.7" transform="rotate(-90 207.5 170.7)">34</text>
<text x="210.1" y="170.7" transform="rotate(-90 210.1 170.7)">35</text>
<text x="212.6" y="170.7" transform="rotate(-90 212.6 170.7)">36</text>
<text x="215.1" y="170.7" transform="rotate(-90 215.1 170.7)">37</text>
<text x="217.7" y="170.7" transform="rotate(-90 217.7 170.7)">38</text>
<text x="220.2" y="170.7" transform="rotate(-90 220.2 170.7)">39</text>
<text x="222.8" y="170.7" transform="rotate(-90 222.8 170.7)">40</text>
<text x="225.3" y="170.7" transform="rotate(-90 225.3 170.7)">41</text>
<text x="227.8" y="170.7" transform="rotate(-90 227.8 170.7)">42</text>
<text x="230.4" y="170.7" transform="rotate(-90 230.4 170.7)">43</text>
<text x="232.9" y="170.7" transform="rotate(-90 232.9 170.7)">44</text>
<text x="235.5" y="170.7" transform="rotate(-90 235.5 170.7)">45</text>
<text x="238" y="170.7" transform="rotate(-90 238 170.7)">46</text>
<text x="240.5" y="170.7" transform="rotate(-90 240.5 170.7)">47</text>
<text x="243.1" y="170.7" transform="rotate(-90 243.1 170.7)">48</text>
<text x="245.6" y="170.7" transform="rotate(-90 245.6 170.7)">49</text>
<text x="248.2" y="170.7" transform="rotate(-90 248.2 170.7)">50</text>
<text x="250.7" y="170.7" transform="rotate(-90 250.7 170.7)">51</text>
<text x="253.2" y="170.7" transform="rotate(-90 253.2 170.7)">52</text>
<text x="144" y="190">12</text>
<text x="144" y="187.5">13</text>
<text x="251" y="188.2">1</text>
<text x="144" y="195.1">10</text>
<text x="144" y="192.5">11</text>
<text x="199.9" y="195.1">15</text>
<text x="199.9" y="192.5">14</text>
<text x="231.9" y="196.5" transform="rotate(-90 231.9 196.5)">3</text>
<text x="251" y="193.3">3</text>
<text x="251" y="195.8">2</text>
<text x="144.6" y="204">7</text>
<text x="144.6" y="201.4">8</text>
<text x="144.6" y="198.9">9</text>
<text x="199.9" y="202.7">16</text>
<text x="225.1" y="199.4">1</text>
<text x="257.8" y="203.1" transform="rotate(-90 257.8 203.1)">4</text>
<text x="260.3" y="203.1" transform="rotate(-90 260.3 203.1)">5</text>
<text x="144.6" y="209">4</text>
<text x="144.6" y="206.5">6</text>
<text x="199.9" y="207.8">18</text>
<text x="199.9" y="205.2">17</text>
<text x="144.6" y="214.1">2</text>
<text x="144.6" y="211.6">3</text>
<text x="199.9" y="212.9">20</text>
<text x="199.9" y="210.3">19</text>
<text x="144.6" y="216.7">1</text>
<text x="173" y="223.3" transform="rotate(-90 173 223.3)">19</text>
</g>
<g font-size="1.8" fill="#0000c2">
<text x="222.6" y="190.6">Display</text>
<text x="220.4" y="192.6">BACK</text>
<text x="222.2" y="194.7">CONTROL</text>
<text x="226.5" y="192.6">LIGHT</text>
<text x="242.8" y="205.3">USB-A</text>
<text x="250.5" y="205.3">MODULE</text>
</g>
<g font-size="1.1" fill="#a90000">
<text x="189.7" y="84.3" transform="rotate(-90 189.7 84.3)">104</text>
<text x="192.3" y="84.3" transform="rotate(-90 192.3 84.3)">103</text>
<text x="194.8" y="84.3" transform="rotate(-90 194.8 84.3)">102</text>
<text x="197.4" y="84.3" transform="rotate(-90 197.4 84.3)">101</text>
<text x="199.9" y="84.3" transform="rotate(-90 199.9 84.3)">100</text>
<text x="267.2" y="170.7" transform="rotate(-90 267.2 170.7)">105</text>
</g>
</svg>
